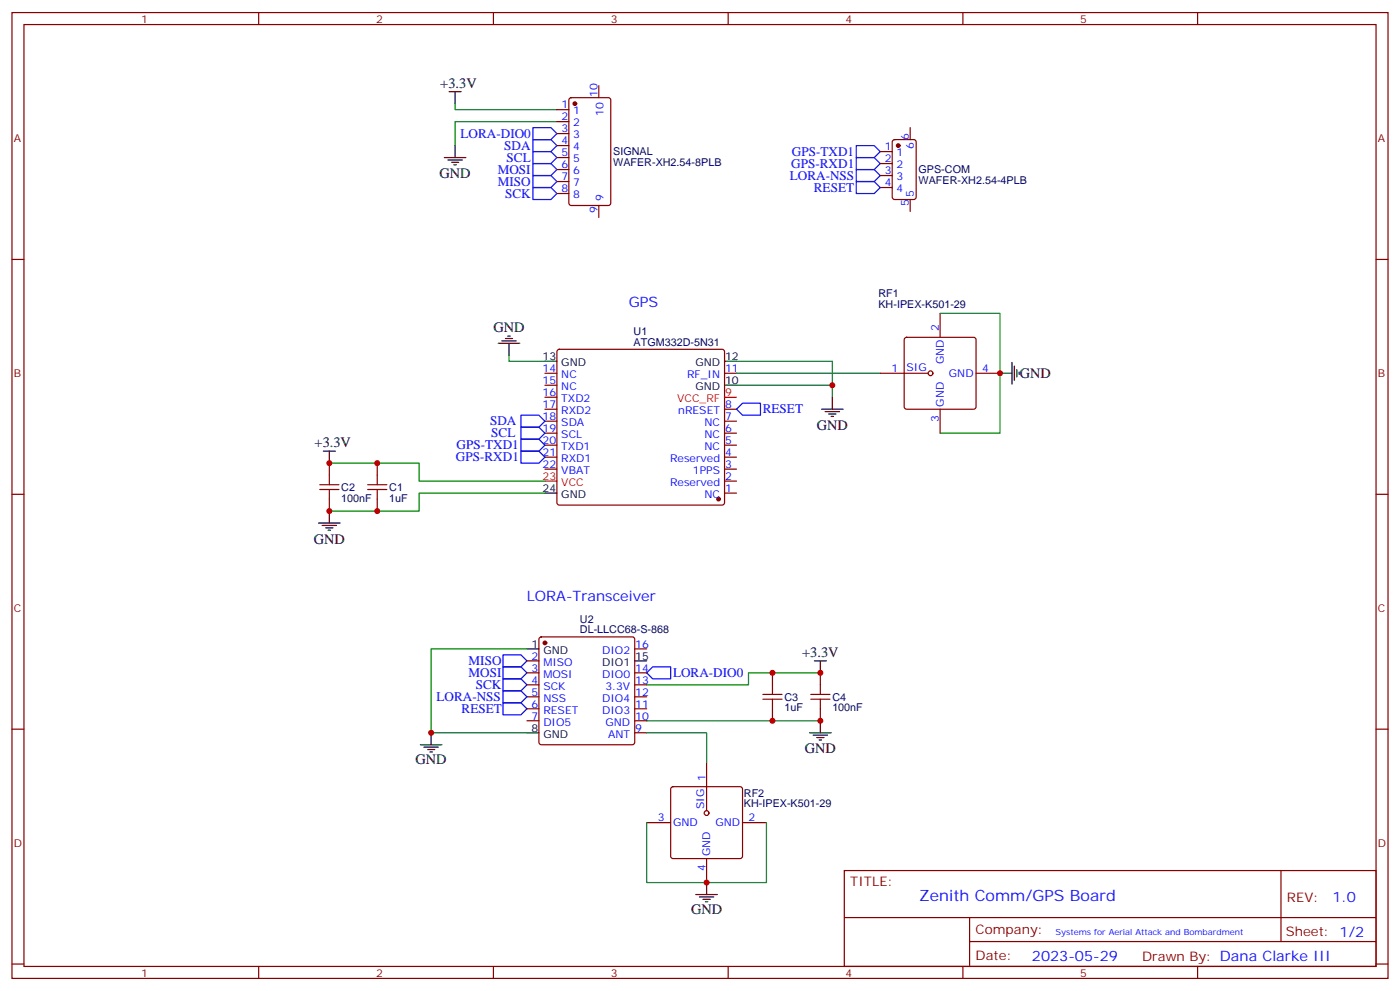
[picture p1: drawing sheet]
<svg xmlns="http://www.w3.org/2000/svg" width="412mm" height="292mm" viewBox="0 0 412 292" stroke-linecap="round" stroke-linejoin="round" font-family="sans-serif">
<g fill="none" stroke="#870000" stroke-width=".35">
<path d="M3.5 3.7h405.4v284.3h-405.4zM7.1 7.2h398.2v277.3h-398.2zM76.2 3.7v3.5M145.3 3.7v3.5M214.5 3.7v3.5M283.6 3.7v3.5M352.8 3.7v3.5M164 32.3h3.6M164 35.8h3.6M164 39.3h3.6M167.8 29l.5-.2h10.9l.7 .4v30.6l-.4 .6-11.2 .1-.7-.5v-30.5zM176.4 25.2v3.6"/>
<path d="M268.1 37.6v3.5M164 42.9h3.6M164 46.4h3.6M164 49.9h3.6M164 53.4h3.6M164 57h3.6M259.3 44.6h3.5M259.3 48.2h3.5M259.3 51.7h3.5M259.3 55.2h3.5M263.1 41.3l.4-.2h5.7l.6 .4 .1 16.5-.5 .7h-5.9l-.6-.4-.1-16.5zM268.1 58.7v3.6"/>
<path d="M3.5 76.4h3.6M176.4 60.5v3.5M405.3 76.4h3.6M266.6 99.5l.5-.2h19.7l.5 .2 .2 .5v19.8l-.2 .5-.5 .2h-19.7l-.5-.3-.3-.4v-19.8zM276.9 92.3v7M160.5 109.9h3.5M160.5 113.4h3.5M160.5 116.9h3.5M164.3 103l.4-.2h48l.5 .2 .2 .5v44.5l-.2 .5-.5 .2h-48l-.5-.2-.2-.5v-44.5zM213.4 109.9h3.6M259.3 109.9h14.1M287.5 109.9h7.1"/>
<path d="M97 136.3v3.6M111.1 136.3v3.6M160.5 138.1h3.5M160.5 134.6h3.5M160.5 131.1h3.5M160.5 127.5h3.5M160.5 124h3.5M160.5 120.5h3.5M213.4 138.1h3.6M213.4 134.6h3.6M213.4 131.1h3.6M213.4 127.5h3.6"/>
<path d="M213.4 124h3.6M213.4 120.5h3.6M276.9 120.5v7M3.5 145.5h3.6M97 146.9v3.6M111.1 146.9v3.6M213.4 145.2h3.6M213.4 141.6h3.6M405.3 145.5h3.6M155.2 194.6h3.5M155.2 198.1h3.5M159 187.7l.5-.2h26.8l.5 .2 .2 .5v30.3l-.3 .5-.4 .3h-26.8l-.5-.3-.3-.5v-30.3z"/>
<path d="M187 198.1h3.5M187 191h3.5M227.5 198.1v3.5M241.7 198.1v3.5M3.5 214.7h3.6M155.2 201.6h3.5M155.2 205.1h3.5M155.2 208.7h3.5M155.2 212.2h3.5M187 201.6h3.5M187 205.1h3.5M187 208.7h3.5"/>
<path d="M187 212.2h3.5M187 215.7h3.5M227.5 208.7v3.5M241.7 208.7v3.5M405.3 214.7h3.6M197.8 231.8l.5-.2h19.7l.5 .2 .2 .5v19.8l-.2 .5-.5 .2h-19.7l-.5-.3-.2-.4v-19.8zM208.1 224.5v14.2M190.5 242.2h7.1M208.1 252.8v7M218.7 242.2h7.1M248.7 256.3h156.6v28.2h-156.6zM377.3 256.3v20.9"/>
<path d="M248.7 270.1h156.5M285.6 277.2h119.6M285.6 270.1v14.2M3.5 283.8h3.6M76.2 284.5v3.5M145.3 284.5v3.5M214.5 284.5v3.5M283.6 284.5v3.5M352.8 284.5v3.5M405.3 283.8h3.6"/>
<circle cx="274.1" cy="109.9" r=".71"/>
<circle cx="208.1" cy="239.4" r=".71"/>
</g>
<g fill="#870000" stroke="#870000" stroke-width=".35">
<circle cx="211.7" cy="146.9" r=".53"/>
<circle cx="169.3" cy="30.5" r=".53"/>
<circle cx="160.5" cy="189.3" r=".53"/>
<circle cx="264.6" cy="42.9" r=".53"/>
</g>
<path d="M213.4 116.9h3.6M160.5 141.6h3.5" fill="none" stroke="#f00" stroke-width=".35"/>
<g fill="none" stroke="#000" stroke-width=".35">
<path d="M132.3 27h3.5M134.1 27v3.5M130.9 46.4h6.3M131.9 47.1h4.3M133 47.8h2.1M133.7 48.5h.7M134.1 42.9v3.5M148.9 99.7h2.1M149.6 99h.7M146.8 101.1h6.3M147.8 100.4h4.2M149.9 101.1v3.5"/>
<path d="M160.5 106.4h3.5M213.4 113.4h3.6M213.4 106.4h3.6M245.2 116.9v3.6M294.6 109.9h3.5M298.1 106.7v6.4M298.8 107.8v4.2M299.5 108.8v2.1M300.2 109.5v.7M95.2 132.8h3.6M97 132.8v3.5M242 120.5h6.4"/>
<path d="M243.1 121.2h4.2M244.1 121.9h2.1M244.8 122.6h.7M93.8 154h6.4M94.9 154.7h4.2M96 155.4h2.1M96.7 156.1h.7M97 150.5v3.5M160.5 145.2h3.5M155.2 191h3.5M187 194.6h3.5M239.9 194.6h3.5"/>
<path d="M241.7 194.6v3.5M123.8 219.3h6.4M124.9 220h4.2M127 215.7v3.6M155.2 215.7h3.5M238.5 215.7h6.3M239.5 216.4h4.3M240.6 217.1h2.1M241.3 217.8h.7M241.7 212.2v3.5M125.9 220.7h2.2M126.6 221.4h.8"/>
<path d="M208.1 259.8v3.5M205 263.3h6.3M206 264.1h4.3M207.1 264.8h2.1M207.8 265.5h.7"/>
</g>
<g fill="none" stroke="#008700" stroke-width=".35">
<path d="M134.1 30.5v1.8h29.9M164 35.8h-29.9v7.1M276.9 92.3h17.7v35.2h-17.7M149.9 104.6v1.8h10.6M217 109.9h42.3M217 106.4h28.2v10.5M217 113.4h28.2M97 136.3h26.5v5.3h37M160.5 145.2h-37v5.3h-26.5M155.2 191h-28.2v24.7h28.2M241.7 198.1h-21.2v3.5h-30M190.5 215.7h17.6v8.8"/>
<path d="M190.5 212.2h51.2M190.5 242.2v17.6h35.3v-17.6"/>
</g>
<g fill="none" stroke="#00f" stroke-width=".35">
<path d="M157 37.6h5.3l1.7 1.7-1.7 1.8h-5.3zM157 41.1h5.3l1.7 1.8-1.7 1.7h-5.3zM157 44.6h5.3l1.7 1.8-1.7 1.8h-5.3zM157 48.2h5.3l1.7 1.7-1.7 1.8h-5.3zM157 51.7h5.3l1.7 1.7-1.7 1.8h-5.3zM157 55.2h5.3l1.7 1.8-1.7 1.7h-5.3zM252.2 49.9h5.3l1.8 1.8-1.8 1.7h-5.3zM252.2 46.4h5.3l1.8 1.8-1.8 1.7h-5.3zM252.2 42.9h5.3l1.8 1.7-1.8 1.8h-5.3zM252.2 53.4h5.3l1.8 1.8-1.8 1.8h-5.3zM153.5 122.2h5.2l1.8 1.8-1.8 1.8h-5.2zM153.5 125.8h5.2l1.8 1.7-1.8 1.8h-5.2z"/>
<path d="M153.5 129.3h5.2l1.8 1.8-1.8 1.7h-5.2zM153.5 132.8h5.2l1.8 1.8-1.8 1.7h-5.2zM217 120.5l1.7-1.8h5.3v3.5h-5.3zM148.2 196.3h5.3l1.7 1.8-1.7 1.7h-5.3zM148.2 192.8h5.3l1.7 1.8-1.7 1.7h-5.3zM148.2 199.8h5.3l1.7 1.8-1.7 1.8h-5.3zM190.5 198.1l1.8-1.8h5.3v3.5h-5.3zM148.2 206.9h5.3l1.7 1.8-1.7 1.7h-5.3zM148.2 203.4h5.3l1.7 1.7-1.7 1.8h-5.3z"/>
</g>
<g fill="none" stroke="#a10000" stroke-width=".35">
<path d="M97 139.9v2.8M111.1 139.9v2.8M94.2 144.1h5.6M94.2 142.7h5.6M97 144.1v2.8M108.3 144.1h5.6M108.3 142.7h5.6M111.1 144.1v2.8M224.7 204.4h5.7M224.7 205.8h5.7M227.5 201.6v2.8M227.5 205.8v2.9"/>
<path d="M238.8 204.4h5.7M238.8 205.8h5.7M241.7 201.6v2.8M241.7 205.8v2.9"/>
</g>
<g fill="#c00">
<circle cx="111.1" cy="150.5" r=".88"/>
<circle cx="111.1" cy="136.3" r=".88"/>
<circle cx="245.2" cy="113.4" r=".88"/>
<circle cx="97" cy="150.5" r=".88"/>
<circle cx="97" cy="136.3" r=".88"/>
<circle cx="294.6" cy="109.9" r=".88"/>
<circle cx="127" cy="215.7" r=".88"/>
<circle cx="227.5" cy="198.1" r=".88"/>
<circle cx="227.5" cy="212.2" r=".88"/>
<circle cx="241.7" cy="198.1" r=".88"/>
<circle cx="241.7" cy="212.2" r=".88"/>
<circle cx="208.1" cy="259.8" r=".88"/>
</g>
<text font-size="4.6" fill="#00f" x="270.8" y="265.3">Zenith Comm/GPS Board</text>
<g font-size="4.2">
<text x="129.7" y="25.9">+3.3V</text>
<text x="129.5" y="52.5">GND</text>
<text x="145.3" y="97.9">GND</text>
<text x="300.4" y="111.3">GND</text>
<text x="92.7" y="131.7">+3.3V</text>
<text x="240.6" y="126.6">GND</text>
<text x="92.4" y="160.1">GND</text>
<text x="236.3" y="193.5">+3.3V</text>
<text x="237.1" y="221.8">GND</text>
<text x="122.4" y="224.9">GND</text>
<text x="203.6" y="269">GND</text>
</g>
<g font-size="4.2" fill="#00f">
<text x="185.2" y="90.5">GPS</text>
<text x="155.2" y="176.9">LORA-Transceiver</text>
<text x="392.5" y="265.6">1.0</text>
<text x="304" y="282.9">2023-05-29</text>
</g>
<g font-size="3.9" fill="#00f">
<text x="135.7" y="40.6">LORA-DIO0</text>
<text x="148.6" y="44.1">SDA</text>
<text x="149.2" y="47.7">SCL</text>
<text x="233.3" y="45.9">GPS-TXD1</text>
<text x="146.6" y="51.2">MOSI</text>
<text x="232.7" y="52.9">LORA-NSS</text>
<text x="233.1" y="49.4">GPS-RXD1</text>
<text x="146.6" y="54.7">MISO</text>
<text x="148.8" y="58.2">SCK</text>
<text x="239.7" y="56.5">RESET</text>
<text x="144.4" y="125.3">SDA</text>
<text x="224.7" y="121.7">RESET</text>
<text x="144.7" y="128.8">SCL</text>
<text x="134.3" y="135.8">GPS-RXD1</text>
<text x="134.5" y="132.3">GPS-TXD1</text>
<text x="138" y="195.9">MISO</text>
<text x="138" y="199.4">MOSI</text>
<text x="140.2" y="203">SCK</text>
<text x="198.3" y="199.4">LORA-DIO0</text>
<text x="128.6" y="206.4">LORA-NSS</text>
<text x="136" y="209.9">RESET</text>
</g>
<g font-size="3.9" fill="#800">
<text x="250.5" y="260.9">TITLE:</text>
<text x="379.1" y="265.6">REV:</text>
<text x="287.4" y="275.1">Company:</text>
<text x="378.7" y="275.7">Sheet: 1/2</text>
<text x="287.4" y="282.8">Date:</text>
<text x="336.4" y="282.8">Drawn By: Dana Clarke III</text>
</g>
<g font-size="3.2" fill="#800">
<text x="41.6" y="6.7">1</text>
<text x="110.8" y="6.7">2</text>
<text x="179.9" y="6.7">3</text>
<text x="249.1" y="6.7">4</text>
<text x="318.2" y="6.7">5</text>
<text x="4.1" y="41.8">A</text>
<text x="405.9" y="41.8">A</text>
<text x="4.1" y="110.9">B</text>
<text x="405.9" y="110.9">B</text>
<text x="4.1" y="180.1">C</text>
<text x="405.9" y="180.1">C</text>
<text x="4.1" y="249.2">D</text>
<text x="405.9" y="249.2">D</text>
<text x="41.6" y="287.5">1</text>
<text x="110.8" y="287.5">2</text>
<text x="179.9" y="287.5">3</text>
<text x="249.1" y="287.5">4</text>
<text x="318.2" y="287.5">5</text>
</g>
<g font-size="3.2" fill="#00f">
<text x="176" y="28.6" transform="rotate(-90 176 28.6)">10</text>
<text x="165.4" y="31.9">1</text>
<text x="165.4" y="35.5">2</text>
<text x="168.9" y="33.7">1</text>
<text x="177.8" y="34.1" transform="rotate(-90 177.8 34.1)">10</text>
<text x="165.4" y="39">3</text>
<text x="168.9" y="37.2">2</text>
<text x="168.9" y="40.7">3</text>
<text x="267.8" y="41.1" transform="rotate(-90 267.8 41.1)">6</text>
<text x="165.4" y="42.5">4</text>
<text x="165.4" y="46">5</text>
<text x="168.9" y="44.3">4</text>
<text x="168.9" y="47.8">5</text>
<text x="260.6" y="44.3">1</text>
<text x="260.6" y="47.8">2</text>
<text x="264.1" y="46">1</text>
<text x="269.2" y="43.8" transform="rotate(-90 269.2 43.8)">6</text>
<text x="165.4" y="49.6">6</text>
<text x="165.4" y="53.1">7</text>
<text x="168.9" y="51.3">6</text>
<text x="260.6" y="51.3">3</text>
<text x="264.1" y="49.6">2</text>
<text x="264.1" y="53.1">3</text>
<text x="165.4" y="56.6">8</text>
<text x="168.9" y="54.9">7</text>
<text x="168.9" y="58.4">8</text>
<text x="177.8" y="59.2" transform="rotate(-90 177.8 59.2)">9</text>
<text x="260.6" y="54.9">4</text>
<text x="264.1" y="56.6">4</text>
<text x="269.2" y="58" transform="rotate(-90 269.2 58)">5</text>
<text x="176" y="62.7" transform="rotate(-90 176 62.7)">9</text>
<text x="267.8" y="60.8" transform="rotate(-90 267.8 60.8)">5</text>
<text x="276.6" y="97.5" transform="rotate(-90 276.6 97.5)">2</text>
<text x="278" y="107.3" transform="rotate(-90 278 107.3)">GND</text>
<text x="159.8" y="109.5">14</text>
<text x="159.8" y="113.1">15</text>
<text x="165.3" y="111.3">NC</text>
<text x="202.4" y="111.3">RF_IN</text>
<text x="213.6" y="109.5">11</text>
<text x="262.6" y="109.5">1</text>
<text x="267.1" y="109.2">SIG</text>
<text x="279.5" y="110.9">GND</text>
<text x="289.3" y="109.5">4</text>
<text x="159.8" y="116.6">16</text>
<text x="165.3" y="114.8">NC</text>
<text x="165.3" y="118.4">TXD2</text>
<text x="278" y="119.8" transform="rotate(-90 278 119.8)">GND</text>
<text x="159.8" y="120.1">17</text>
<text x="159.8" y="123.6">18</text>
<text x="165.3" y="121.9">RXD2</text>
<text x="165.3" y="125.4">SDA</text>
<text x="199.8" y="121.9">nRESET</text>
<text x="207.5" y="125.4">NC</text>
<text x="213.6" y="123.6">7</text>
<text x="213.6" y="120.1">8</text>
<text x="276.6" y="124.3" transform="rotate(-90 276.6 124.3)">3</text>
<text x="159.8" y="127.2">19</text>
<text x="159.8" y="130.7">20</text>
<text x="165.3" y="128.9">SCL</text>
<text x="207.5" y="128.9">NC</text>
<text x="213.6" y="130.7">5</text>
<text x="213.6" y="127.2">6</text>
<text x="159.8" y="134.2">21</text>
<text x="159.8" y="137.8">22</text>
<text x="165.3" y="132.5">TXD1</text>
<text x="165.3" y="136">RXD1</text>
<text x="197.4" y="136">Reserved</text>
<text x="207.5" y="132.5">NC</text>
<text x="213.6" y="137.8">3</text>
<text x="213.6" y="134.2">4</text>
<text x="165.3" y="139.5">VBAT</text>
<text x="197.4" y="143.1">Reserved</text>
<text x="204.1" y="139.5">1PPS</text>
<text x="213.6" y="141.3">2</text>
<text x="207.5" y="146.6">NC</text>
<text x="213.6" y="144.8">1</text>
<text x="187.1" y="190.7">16</text>
<text x="156.6" y="194.2">2</text>
<text x="156.6" y="197.7">3</text>
<text x="160.1" y="196">MISO</text>
<text x="177.4" y="192.4">DIO2</text>
<text x="187.1" y="197.7">14</text>
<text x="156.6" y="201.3">4</text>
<text x="160.1" y="199.5">MOSI</text>
<text x="160.1" y="203">SCK</text>
<text x="177.4" y="199.5">DIO0</text>
<text x="178.3" y="203">3.3V</text>
<text x="187.1" y="201.3">13</text>
<text x="156.6" y="204.8">5</text>
<text x="156.6" y="208.3">6</text>
<text x="160.1" y="206.6">NSS</text>
<text x="177.4" y="206.6">DIO4</text>
<text x="187.1" y="208.3">11</text>
<text x="187.1" y="204.8">12</text>
<text x="156.6" y="211.8">7</text>
<text x="160.1" y="210.1">RESET</text>
<text x="160.1" y="213.6">DIO5</text>
<text x="177.4" y="210.1">DIO3</text>
<text x="178.4" y="213.6">GND</text>
<text x="187.1" y="215.4">9</text>
<text x="187.1" y="211.8">10</text>
<text x="179.2" y="217.1">ANT</text>
<text x="207.8" y="229.8" transform="rotate(-90 207.8 229.8)">1</text>
<text x="207.4" y="238.3" transform="rotate(-90 207.4 238.3)">SIG</text>
<text x="193.8" y="241.8">3</text>
<text x="198.3" y="243.2">GND</text>
<text x="210.7" y="243.2">GND</text>
<text x="220.5" y="241.8">2</text>
<text x="207.8" y="256.5" transform="rotate(-90 207.8 256.5)">4</text>
<text x="209.2" y="252.1" transform="rotate(-90 209.2 252.1)">GND</text>
</g>
<g font-size="3.2" fill="#000080">
<text x="180.6" y="45.7">SIGNAL</text>
<text x="180.6" y="48.9">WAFER-XH2.54-8PLB</text>
<text x="270.6" y="51.1">GPS-COM</text>
<text x="270.6" y="54.2">WAFER-XH2.54-4PLB</text>
<text x="258.8" y="87.5">RF1</text>
<text x="258.8" y="90.7">KH-IPEX-K501-29</text>
<text x="186.6" y="101.8">ATGM332D-5N31</text>
<text x="186.6" y="98.6">U1</text>
<text x="100.5" y="147.7">100nF</text>
<text x="100.5" y="144.5">C2</text>
<text x="114.7" y="147.7">1uF</text>
<text x="114.7" y="144.6">C1</text>
<text x="170.8" y="183.3">U2</text>
<text x="170.8" y="186.4">DL-LLCC68-S-868</text>
<text x="231.1" y="209.4">1uF</text>
<text x="231.1" y="206.3">C3</text>
<text x="245.2" y="209.4">100nF</text>
<text x="245.2" y="206.3">C4</text>
<text x="219.1" y="237.7">KH-IPEX-K501-29</text>
<text x="219.1" y="234.5">RF2</text>
</g>
<g font-size="3.2">
<text x="159.8" y="106">13</text>
<text x="165.3" y="107.8">GND</text>
<text x="204.8" y="107.8">GND</text>
<text x="213.6" y="106">12</text>
<text x="213.6" y="113.1">10</text>
<text x="204.8" y="114.8">GND</text>
<text x="159.8" y="144.8">24</text>
<text x="165.3" y="146.6">GND</text>
<text x="156.6" y="190.7">1</text>
<text x="160.1" y="192.4">GND</text>
<text x="177.4" y="196">DIO1</text>
<text x="187.1" y="194.2">15</text>
<text x="156.6" y="215.4">8</text>
<text x="160.1" y="217.1">GND</text>
</g>
<g font-size="3.2" fill="#f00">
<text x="199.5" y="118.4">VCC_RF</text>
<text x="213.6" y="116.6">9</text>
<text x="159.8" y="141.3">23</text>
<text x="165.3" y="143.1">VCC</text>
</g>
<text font-size="2.5" fill="#00f" x="310.9" y="275.1">Systems for Aerial Attack and Bombardment</text>
</svg>
